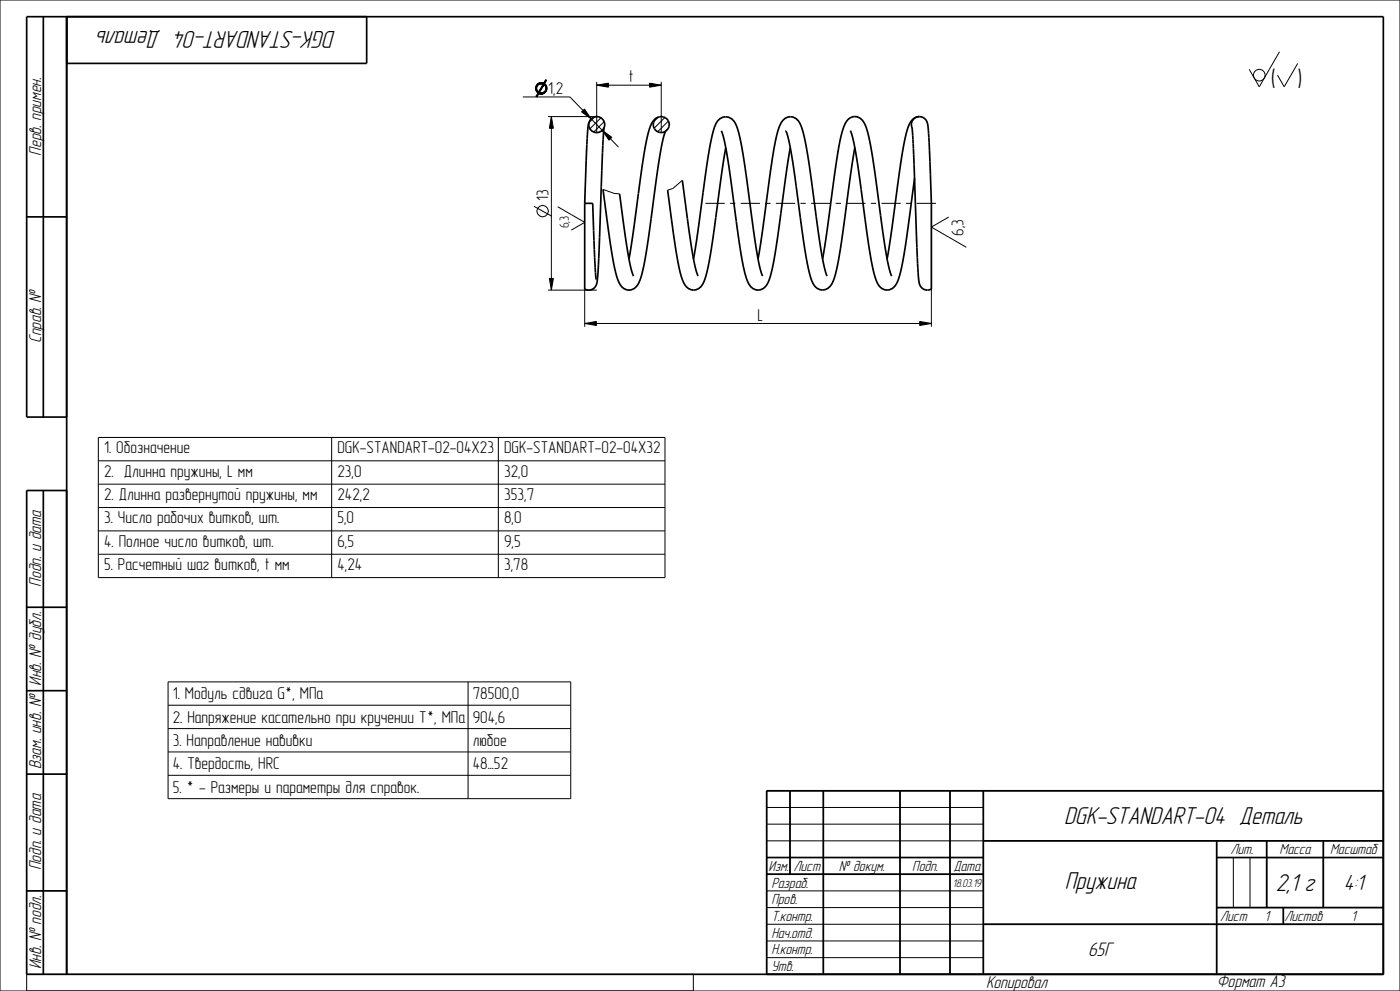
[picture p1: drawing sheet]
<svg xmlns="http://www.w3.org/2000/svg" width="420mm" height="297mm" viewBox="0 0 420 297" stroke-linecap="round" stroke-linejoin="round" font-family="sans-serif">
<g fill="none" stroke="#000" stroke-width=".51">
<path d="M13 5v120M20 5v287M110 5v14h-90M176.7 36.7l-.5 4.7-.8 19.5M179 39.7h.1M179 34.9h.1M181.2 38.2l-.5 7.6-1.1 31.7-.4 6.8a2.6 2.6 0 0 1-3.8 2.3v-25.7M197.4 35.2a5.7 5.7 0 0 0-2.9 4.6 269.4 269.4 0 0 0-4.2 27.7l-1.6 10.1M199.6 39.4a59.3 59.3 0 0 0-2.5 13l-.4 2.7a352.6 352.6 0 0 1-3.7 25.1l-.9 3.5a3.8 3.8 0 0 1-4 3.2 5.1 5.1 0 0 1-3.1-4 125.4 125.4 0 0 1-2.9-17.3l-1.2-8.8M216.4 39.2a44.9 44.9 0 0 1 2.3 11.1l.8 5.4a233.9 233.9 0 0 0 4.2 27l.3 1a3.7 3.7 0 0 0 4.1 3.1 5.2 5.2 0 0 0 3-4.1 144.1 144.1 0 0 0 3.2-18.8l2.8-19.6M235.7 39.1l.9 2.9 1 5.4 2.5 17.9a103.4 103.4 0 0 0 3.5 19 3.2 3.2 0 0 0 3.1 2.6 3.2 3.2 0 0 0 3.2-2.6 73.4 73.4 0 0 0 3-15.2l3.5-24.9M255.1 39.2l.9 2.9 .9 4.8 2.6 18.8a117.4 117.4 0 0 0 3.2 17.9 3.8 3.8 0 0 0 4.1 3.3 5.4 5.4 0 0 0 3.1-4.3 228.6 228.6 0 0 0 4.1-26.7l.4-2.4"/>
<path d="M275.8 34.9a3.3 3.3 0 0 1 2.7 3.8l.2 3.9a686.9 686.9 0 0 1 .7 44 2.81 2.81 0 0 1-3.8-2.9l-1.6-39.2-.4-6.4M275.8 34.9a4.6 4.6 0 0 0-3.6 4.1l-1.7 8.1-4.4 30.5M275.8 34.9a2.4 2.4 0 0 0-2.2 3.4M185.9 58.1l2.4 17.2a24.7 24.7 0 0 0 1.8 7.5M204.7 54.1l1.9 14.3a64.4 64.4 0 0 0 2.7 14.2l.1 .1M217.7 44.3l-1.5 9.8a314.9 314.9 0 0 1-4.2 27.6l-.6 2.1a3.7 3.7 0 0 1-4 3.1 5.1 5.1 0 0 1-3-4 126.5 126.5 0 0 1-3-17.2l-1.1-8.7M8 65h12M175.4 60.9h2.4l.6 16.2 .4 6.7M208.1 77.6l1.5-10a280.1 280.1 0 0 1 4.4-28.3 5.5 5.5 0 0 1 2.9-4.2 3.2 3.2 0 0 1 3.9 2.2l.4 1.2a153.7 153.7 0 0 1 3.8 22.4 172.2 172.2 0 0 0 3.3 20.5l.5 1.3M227.4 77.6l2-12.9a255.1 255.1 0 0 1 3.9-25.2l.3-1.1a3.9 3.9 0 0 1 4.3-3.3 5.7 5.7 0 0 1 3 4.5 160 160 0 0 1 3 18.2l1 7.2a87.9 87.9 0 0 0 3.2 17.7M246.8 77.6l3.5-25.1a65 65 0 0 1 3-14.9 3.1 3.1 0 0 1 2.8-2.6 3.1 3.1 0 0 1 3.2 1.9 55.4 55.4 0 0 1 3.1 14.6l2.2 16a70.5 70.5 0 0 0 2.9 15.2v.1M20 125h-12v-120h407v287h-407v-145h12"/>
<path d="M13 147v145M8 182h12M8 207h12M8 232h12M237 237v25M247 237v55M270 237v55M285 237v55M295 237v55M415 237h-185v55M230 257h65M295 252h120"/>
<path d="M365 257h50M365 252v40M380 252v20M397 252v20M8 267h12M230 262h65M295 277h120M365 272h50M385 272v5"/>
<circle cx="179" cy="37.3" r="2.4"/>
<circle cx="198.4" cy="37.3" r="2.4"/>
</g>
<path d="M165.4 34.9l.6 3.5h-1.2zM179 25.5l3.5-.6v1.2zM194.9 24.9l3.5 .6-3.5 .6zM164.8 83.4h1.2l-.6 3.5zM175.4 96.9l3.5-.6v1.2zM275.9 96.3l3.5 .6-3.5 .6z" fill="#000"/>
<g fill="none" stroke="#000" stroke-width=".3">
<path d="M0 0h420v297h-420zM164.4 34.9h14.6M165.4 34.9l.6 3.5h-1.2zM165.4 34.9v52M178.4 35l-1.7 1.8M179 25.5l3.5-.6v1.2zM179 24.5v15.2M179 25.5h19.4M180.3 35.3l-3.3 3.3M181.2 36.5l-3.1 3.1M194.9 24.9l3.5 .6-3.5 .6zM197.4 35.2l-1.2 1.1"/>
<path d="M198.4 24.5v15.2M199.5 35.2l-3.3 3.2M200.5 38.4l-1 1.1M200.5 36.3l-3.2 3.2M180.9 56.8l3.3 1.2 1.7 .1M204.7 54.1l-2.8 2.4-1.6 .5M160.2 61.8l5.2 2.9M164.4 86.9h14.6M164.8 83.4h1.2l-.6 3.5zM175.4 96.9l3.5-.6v1.2zM175.4 86.6v11.3M175.4 96.9h104"/>
<path d="M275.9 96.3l3.5 .6-3.5 .6zM279.4 86.6v11.3M230 237h185v55h-185zM237 237v25M247 237v55M270 237v55M285 237v55M295 237v55M230 242h65M230 247h65M230 252h185M230 257h65"/>
<path d="M365 257h50M365 252v40M370 257v15M375 257v15M380 252v20M397 252v20M230 262h65M230 267h65M230 272h65M230 277h185M365 272h50M385 272v5"/>
<path d="M8 297v-5h200v5M230 282h65M230 287h65"/>
<circle cx="162.8" cy="63.3" r="1.72"/>
</g>
<!-- layer: DATUM_AXES -->
<g fill="none" stroke="#000" stroke-width=".3">
<path d="M211.6 60.9h5.8M219 60.9h1.6M222.2 60.9h5.8M229.6 60.9h1.6M232.8 60.9h5.7M240.1 60.9h1.6M243.3 60.9h5.8M250.7 60.9h1.6M253.9 60.9h5.8M261.3 60.9h1.6M264.5 60.9h5.7M271.8 60.9h1.6"/>
<path d="M275 60.9h5.8"/>
</g>
<!-- layer: DETAILS -->
<g fill="none" stroke="#000" stroke-width=".3">
<path d="M383.8 15.5l-6 10.5-3-5.2M389.3 19l-4 7-2.1-3.5M167.3 62l8.1 4.6-4 2.4M284.6 65l-5.2 3.1 10.5 6"/>
<circle cx="377.8" cy="22.5" r="1.74"/>
</g>
<!-- layer: DRAFT_DIMS -->
<g fill="#000">
<path d="M160.7 26.2l.4-.1-.1 .2zM160.7 26.5l.3-.2zM160.7 26.7l.3-.1 .1 .2zM160.7 26l.4-.1v.2zM160.7 26.9l.4 .1zM160.8 27.1h.4zM160.8 25.8h.4zM160.8 28.9l.9-.8-.6 1zM160.9 27.3l.4 .1zM160.9 25.6l.5-.1zM161 27.4l.4 .1zM160.7 26.7l.3-.2z"/>
<path d="M160.7 26.5h.3l-.3 .2zM161 25.4h.5zM160.7 26.2l.3 .1-.3 .2zM160.7 26l.4 .1-.4 .1zM160.7 26.7l.4 .1-.4 .1zM160.8 25.8l.3 .1-.4 .1zM160.7 26.9l.4 .1-.3 .1zM160.9 27.3l.3-.2v.1zM160.8 27.1h.4l-.3 .2zM161.2 25.2h.7zM161.1 27.6h.5l-.4 .1zM160.8 25.8l.5-.2z"/>
<path d="M160.9 25.6h.4l-.5 .2zM161.4 27.9l1.9 .1-1.6 .1zM161 25.4l.4 .1-.5 .1zM161.1 27.6h.5zM163.2 25.4l-1.4 2.3-.2-.1zM161.7 28.1l1.6-.1zM161.4 27.9l.3 .2-.9 .8zM161 25.4l.7-.1zM161.2 25.2l.5 .1-.7 .1zM161.7 24.9h1.4zM161.2 27.7l.4-.1 .2 .1zM161.4 27.9l.6-.1z"/>
<path d="M161.2 27.7h.6zM161.8 28.1h1.2zM162 24.8h.9zM161.4 27.9l.7-.1zM161.2 25.2l.8-.1zM161.4 27.9h.9zM162.2 24.8h.4zM161.2 25.2l1-.1zM162 28.2l.8-.1zM161.4 27.9h1zM162.2 25.1h1.2zM161.4 27.9h1.2z"/>
<path d="M162.2 28.2l.6-.1zM162.4 28.2l.4-.1zM162.4 25.1h1zM162 24.8h.7zM162 24.8h.6zM162.6 27.9l.8-.1zM162.5 25.1h.9zM162.7 27.8l.9-.1zM162.7 25.1h.7zM161.8 28.1h1zM161.7 24.9l1.2-.1zM162.8 25.1h.6z"/>
<path d="M162.9 25.2h.7zM162.9 25.2h.7l-.4 .2zM161.7 28.1h1.3zM163.1 27.7l.6-.2zM161.5 25l1.6-.1zM163.1 24.9l.9-.9-.6 1.1zM162.9 25.2l.3 .2-1.6 2.2zM161.4 27.9l1.9 .1zM163.2 25.4l.5-.1zM163.3 25.5h.5zM163.4 27.4l.5-.1-.2 .2zM161.5 25l1.6-.1 .3 .2z"/>
<path d="M163.5 25.6l.3-.1 .1 .2zM163.6 27.2l.4-.1-.5 .2zM163.5 27.3l.5-.2-.1 .2zM163.2 25.4l.4-.2 .1 .1zM163.5 25.7h.4l-.3 .2zM163.6 25.9l.3-.2 .1 .2zM162.9 27.7h.7zM163.7 27l.3-.1v.2zM163.7 26l.3-.1 .1 .2zM163.7 26.8l.4-.1-.1 .2zM163.7 26.1h.4v.2zM163.4 27.4l.3 .1-.5 .1z"/>
<path d="M163.8 26.3h.3l-.3 .2zM163.8 26.5l.3-.2v.2zM163.8 26.7l.3-.2v.2zM163.4 27.4l.5-.1zM163.5 25.6l.4 .1zM163.7 23.9l.3 .1-.9 .9zM163.7 27l.3 .1-.4 .1zM163.6 25.9h.4zM163.7 26.8l.3 .1-.3 .1zM163.7 26l.4 .1zM163.7 26.1l.4 .2h-.3zM163.8 26.5h.3l-.3 .2z"/>
<path d="M163.8 26.7h.3l-.4 .1zM174.5 33.5l.8-.8 2 2.9zM180.7 39.1l2.8 2.1-.8 .8z"/>
</g>
<g fill="none" stroke="#000" stroke-width=".3">
<path d="M156.8 29.1h14.2l14.6 15M160.7 26.2l.4-.1-.1 .2zM160.7 26.2l.3 .1-.3 .2zM160.7 26.5l.3-.2zM160.7 26.7l.3-.2zM160.7 26.5h.3l-.3 .2zM160.7 26.7l.3-.1 .1 .2zM160.7 26.7l.4 .1-.4 .1zM160.7 26l.4-.1v.2zM160.7 26l.4 .1-.4 .1zM160.7 26.9l.4 .1zM160.7 26.9l.4 .1-.3 .1z"/>
<path d="M160.8 27.1h.4zM160.8 27.1h.4l-.3 .2zM160.8 25.8l.5-.2zM160.8 25.8h.4zM160.8 25.8l.3 .1-.4 .1zM160.8 28.9l.9-.8-.6 1zM160.9 27.3l.3-.2v.1zM160.9 27.3l.4 .1zM160.9 25.6l.5-.1zM160.9 25.6h.4l-.5 .2zM161 27.4l.4 .1zM161 25.4l.7-.1z"/>
<path d="M161 25.4h.5zM161 25.4l.4 .1-.5 .1zM161.1 27.6h.5zM161.1 27.6h.5l-.4 .1zM161.2 25.2l.8-.1zM161.2 25.2l1-.1zM161.2 25.2h.7zM161.2 25.2l.5 .1-.7 .1zM161.2 27.7l.4-.1 .2 .1zM161.2 27.7h.6zM161.3 25.1h2.1zM161.3 25h2.1"/>
<path d="M161.4 27.9h1.2zM161.4 27.9h1zM161.4 27.9h.9zM161.4 27.9l.7-.1zM161.4 27.9l.6-.1zM161.4 27.9l1.9 .1zM161.4 27.9l1.9 .1-1.6 .1zM161.4 27.9l.3 .2-.9 .8zM161.5 25l1.6-.1zM161.5 25l1.6-.1 .3 .2zM161.7 28.1l1.6-.1zM161.7 28.1h1.3z"/>
<path d="M161.7 24.9l1.2-.1zM161.7 24.9h1.4zM161.8 28.1h1.2zM161.8 28.1h1zM162 24.8h.7zM162 24.8h.6zM162 24.8h.9zM162 28.2l.8-.1zM162.2 24.8h.4zM162.2 25.1h1.2zM162.2 28.2l.6-.1zM162.4 25.1h1z"/>
<path d="M162.4 28.2l.4-.1zM162.5 25.1h.9zM162.6 27.9l.8-.1zM162.7 25.1h.7zM162.7 27.8l.9-.1zM162.8 25.1h.6zM162.9 25.2h.7zM162.9 25.2h.7l-.4 .2zM162.9 25.2l.3 .2-1.6 2.2zM162.9 27.7h.7zM163.1 27.7l.6-.2zM163.1 24.9l.9-.9-.6 1.1z"/>
<path d="M163.2 25.4l.5-.1zM163.2 25.4l.4-.2 .1 .1zM163.2 25.4l-1.4 2.3-.2-.1zM163.3 25.5h.5zM163.4 27.4l.5-.1zM163.4 27.4l.5-.1-.2 .2zM163.4 27.4l.3 .1-.5 .1zM163.5 25.6l.3-.1 .1 .2zM163.5 25.6l.4 .1zM163.5 27.3l.5-.2-.1 .2zM163.5 25.7h.4l-.3 .2zM163.6 27.2l.4-.1-.5 .2z"/>
<path d="M163.6 25.9l.3-.2 .1 .2zM163.6 25.9h.4zM163.7 27l.3-.1v.2zM163.7 27l.3 .1-.4 .1zM163.7 23.9l.3 .1-.9 .9zM163.7 26l.3-.1 .1 .2zM163.7 26l.4 .1zM163.7 26.8l.4-.1-.1 .2zM163.7 26.8l.3 .1-.3 .1zM163.7 26.1h.4v.2zM163.7 26.1l.4 .2h-.3zM163.8 26.3h.3l-.3 .2z"/>
<path d="M163.8 26.5l.3-.2v.2zM163.8 26.5h.3l-.3 .2zM163.8 26.7l.3-.2v.2zM163.8 26.7h.3l-.4 .1zM174.5 33.5l.8-.8 2 2.9zM179 34.9l-.7 .2-1 .5M180.7 39.1l2.8 2.1-.8 .8z"/>
</g>
<!-- layer: TABLES -->
<g fill="none" stroke="#000" stroke-width=".3">
<path d="M29.5 131.1h170v42h-170zM29.5 138.1h170M99.5 131.1v42M149.5 131.1v42M29.5 159.1h170M29.5 152.1h170M29.5 145.1h170M29.5 166.1h170M50.4 204.4h120.8v35h-120.8zM50.4 211.4h120.8M50.4 218.4h120.8M140.4 204.4v35"/>
<path d="M50.4 225.4h120.8M50.4 232.4h120.8"/>
</g>
<g font-size="7.6">
<text x="100.7" y="9.4" transform="rotate(-180 100.7 9.4)">DGK-STANDART-04 Деталь</text>
<text x="319.3" y="247.1">DGK-STANDART-04 Деталь</text>
<text x="319.5" y="266.4">Пружина</text>
<text x="382.8" y="267.1">2,1 г</text>
</g>
<g font-size="7.5">
<text x="381.2" y="26.2">(</text>
<text x="389.3" y="26.2">)</text>
</g>
<text font-size="6.8" x="403.1" y="266.8">4:1</text>
<text font-size="6.1" x="326.4" y="286.6">65Г</text>
<g font-size="5.3">
<text x="12.3" y="46.6" transform="rotate(-90 12.3 46.6)">Перв. примен.</text>
<text x="12.3" y="102.8" transform="rotate(-90 12.3 102.8)">Справ. №</text>
<text x="12.3" y="175.8" transform="rotate(-90 12.3 175.8)">Подп. и дата</text>
<text x="12.3" y="205.5" transform="rotate(-90 12.3 205.5)">Инв. № дубл.</text>
<text x="12.3" y="230.6" transform="rotate(-90 12.3 230.6)">Взам. инв. №</text>
<text x="12.3" y="260.8" transform="rotate(-90 12.3 260.8)">Подп. и дата</text>
<text x="12.3" y="290.5" transform="rotate(-90 12.3 290.5)">Инв. № подл.</text>
<text x="295.8" y="296">Копировал</text>
<text x="365" y="295.9">Формат A3</text>
</g>
<g font-size="5.1">
<text x="164.5" y="28.2">1,2</text>
<text x="188.7" y="24.7">t</text>
<text x="164.5" y="60.4" transform="rotate(-90 164.5 60.4)">13</text>
<text x="289" y="70.7" transform="rotate(-90 289 70.7)">6,3</text>
<text x="227.3" y="96.1">L</text>
<text x="31.2" y="135.8">1. Обозначение</text>
<text x="101.2" y="135.8">DGK-STANDART-02-04X23</text>
<text x="151.2" y="135.8">DGK-STANDART-02-04X32</text>
<text x="31.2" y="142.8">2. Длинна пружины, L мм</text>
<text x="101.2" y="142.8">23,0</text>
<text x="151.2" y="142.8">32,0</text>
<text x="31.2" y="149.8">2. Длинна развернутой пружины, мм</text>
<text x="101.2" y="149.8">242,2</text>
<text x="151.2" y="149.8">353,7</text>
<text x="31.2" y="156.8">3. Число рабочих витков, шт.</text>
<text x="101.2" y="156.8">5,0</text>
<text x="151.2" y="156.8">8,0</text>
<text x="31.2" y="163.8">4. Полное число витков, шт.</text>
<text x="101.2" y="163.8">6,5</text>
<text x="151.2" y="163.8">9,5</text>
<text x="31.2" y="170.8">5. Расчетный шаг витков, t мм</text>
<text x="101.2" y="170.8">4,24</text>
<text x="151.2" y="170.8">3,78</text>
<text x="51.8" y="209.6">1. Модуль сдвига G*, МПа</text>
<text x="141.8" y="209.6">78500,0</text>
<text x="51.8" y="216.6">2. Напряжение касательно при кручении T*, МПа</text>
<text x="141.8" y="216.6">904,6</text>
<text x="51.8" y="223.6">3. Направление навивки</text>
<text x="141.8" y="223.6">любое</text>
<text x="51.8" y="230.6">4. Твердость, HRC</text>
<text x="141.8" y="230.6">48...52</text>
<text x="51.8" y="237.6">5. * - Размеры и параметры для справок.</text>
</g>
<g font-size="4.5">
<text x="369.1" y="256.1">Лит.</text>
<text x="383.9" y="256.1">Масса</text>
<text x="399" y="256.1">Масштаб</text>
<text x="230.5" y="261.1">Изм.</text>
<text x="238" y="261.1">Лист</text>
<text x="251.7" y="261.1">№ докум.</text>
<text x="273.7" y="261.1">Подп.</text>
<text x="286" y="261.1">Дата</text>
<text x="231.4" y="266.1">Pазраб.</text>
<text x="231.4" y="271.1">Пров.</text>
<text x="231.4" y="281.1">Нач.отд.</text>
<text x="231.4" y="276.1">Т.контр.</text>
<text x="366" y="276.1">Лист</text>
<text x="379.4" y="276.1">1</text>
<text x="385.3" y="276.1">Листов</text>
<text x="405.4" y="276.1">1</text>
<text x="231.4" y="286.1">Н.контр.</text>
<text x="231.4" y="291.1">Утв.</text>
</g>
<text font-size="4" x="170.7" y="68.5" transform="rotate(-90 170.7 68.5)">6,3</text>
<text font-size="3.5" x="285.7" y="265.7">18.03.19</text>
</svg>
